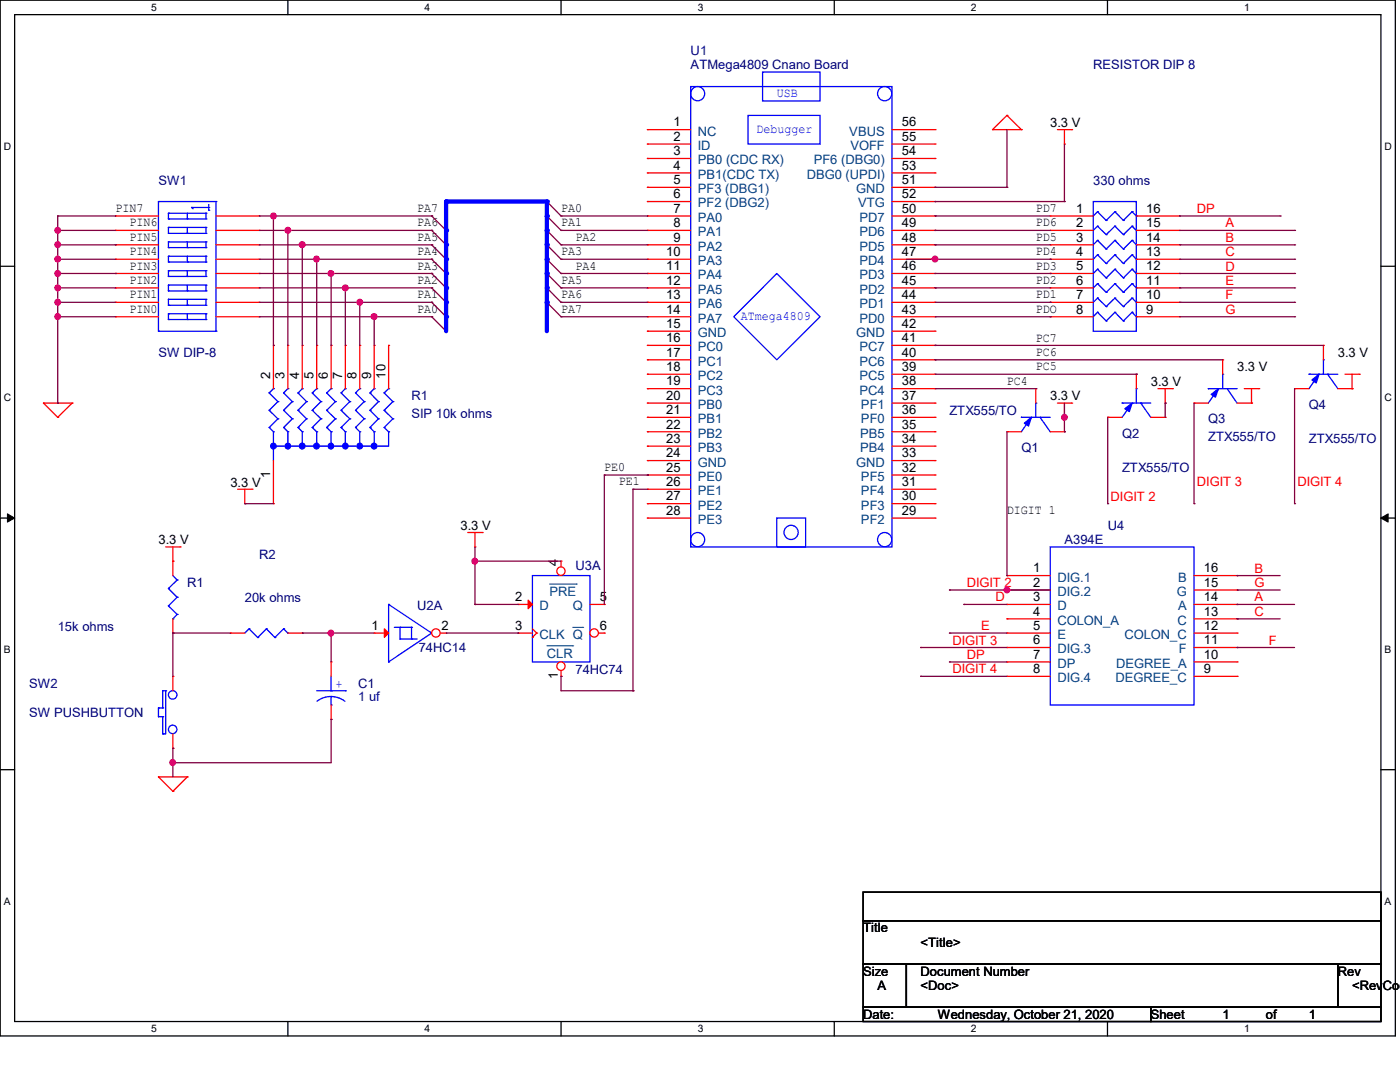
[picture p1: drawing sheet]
<svg xmlns="http://www.w3.org/2000/svg" width="279mm" height="216mm" viewBox="0 0 279 216" stroke-linecap="round" stroke-linejoin="round" font-family="sans-serif">
<path d="M0 0h278.5v206.7h-278.5zM2.9 2.9h272.7v200.9h-272.7z" fill="none" stroke="#000" stroke-width=".25"/>
<g fill="#fff">
<path d="M30.2 .3h1.1v2.3h-1.1z"/>
<path d="M30.2 204.1h1.1v2.3h-1.1z"/>
</g>
<path d="M57.4 0v2.9M57.4 203.8v2.9" fill="none" stroke="#000" stroke-width=".25"/>
<g fill="#fff">
<path d="M84.7 .3h1.1v2.3h-1.1z"/>
<path d="M84.7 204.1h1.1v2.3h-1.1z"/>
</g>
<path d="M112 0v2.9M112 203.8v2.9" fill="none" stroke="#000" stroke-width=".25"/>
<g fill="#fff">
<path d="M139.2 .3h1.1v2.3h-1.1z"/>
<path d="M139.2 204.1h1.1v2.3h-1.1z"/>
</g>
<path d="M166.5 0v2.9M166.5 203.8v2.9" fill="none" stroke="#000" stroke-width=".25"/>
<g fill="#fff">
<path d="M193.8 .3h1.1v2.3h-1.1z"/>
<path d="M193.8 204.1h1.1v2.3h-1.1z"/>
</g>
<path d="M221 0v2.9M221 203.8v2.9" fill="none" stroke="#000" stroke-width=".25"/>
<g fill="#fff">
<path d="M248.3 .3h1.1v2.3h-1.1z"/>
<path d="M248.3 204.1h1.1v2.3h-1.1z"/>
<path d="M.8 28h1.4v2.3h-1.4z"/>
<path d="M276.3 28h1.4v2.3h-1.4z"/>
<path d="M.8 78.2h1.4v2.3h-1.4z"/>
<path d="M276.3 78.2h1.4v2.3h-1.4z"/>
</g>
<path d="M0 53.1h2.9M275.6 53.1h2.9" fill="none" stroke="#000" stroke-width=".25"/>
<g fill="#fff">
<path d="M.8 128.5h1.3v2.2h-1.3z"/>
<path d="M276.3 128.5h1.3v2.2h-1.3z"/>
</g>
<path d="M0 103.4h2.9M275.6 103.4h2.9" fill="none" stroke="#000" stroke-width=".25"/>
<path d="M1.5 102.5l1.4 .9-1.4 .8zM275.6 103.4l1.4-.9v1.7z" fill="#000" stroke="#000" stroke-width=".2"/>
<g fill="#fff">
<path d="M.8 178.7h1.3v2.2h-1.3z"/>
<path d="M276.3 178.7h1.3v2.2h-1.3z"/>
</g>
<path d="M0 153.6h2.9M275.6 153.6h2.9M172.3 178h103.3v5.7h-103.3zM172.3 183.7h103.3v8.7h-103.3zM172.3 192.4h8.6v8.6h-8.6zM180.9 192.4h86.1v8.6h-86.1zM267 192.4h8.6v8.6h-8.6zM172.3 201h57.4v2.8h-57.4zM229.7 201h45.9v2.8h-45.9z" fill="none" stroke="#000" stroke-width=".25"/>
<g fill="none" stroke="#f00" stroke-width=".25">
<path d="M198.1 25.9h.1M198.1 25.9h5.7M201 23h.1M201 23l2.8 2.9M201 23l-2.9 2.9M203.8 25.9h.1M211 25.9h2.9M212.4 28.7h.1M212.4 25.9v2.8M213.9 25.9h.1M231.1 77.6h2.9M232.5 77.6v2.8"/>
<path d="M234 77.6h.1M248.3 77.6h2.9M249.8 77.6v2.8M251.2 77.6h.1M268.4 74.7h2.9M269.8 77.6h.1M269.8 74.7v2.9M271.3 74.7h.1M8.7 80.4h.1M8.7 80.4h5.7M8.7 80.4l2.8 2.9M11.5 83.3h.1"/>
<path d="M14.4 80.4h.1M14.4 80.4l-2.9 2.9M47.4 97.6h2.9M48.9 97.6v2.9M50.3 97.6h.1M211 80.4h2.9M212.4 83.3h.1M212.4 80.4v2.9M213.9 80.4h.1M232.5 80.4h.1M249.8 80.4h.1M33.1 109.1h2.8"/>
<path d="M34.5 112h.1M34.5 109.1v5.8M35.9 109.1h.1M48.9 100.5h.1M93.3 106.3h2.9M94.8 109.1h.1M94.8 106.3v2.8M96.2 106.3h.1M34.5 126.3h.1M34.5 123.5v2.8M46 126.3h.1M46 126.3h2.9"/>
<path d="M57.4 126.3h2.9M60.3 126.3h.1M103.4 126.3h.1M103.4 126.3h2.9M106.3 127.2h.1M106.3 125.5l.8 .8M107.1 126.3h.1M107.1 126.3l-.8 .9M31.6 155h.1M31.6 155h5.8M31.6 155l2.9 2.9M34.5 157.9h.1"/>
<path d="M37.4 155h.1M37.4 155l-2.9 2.9"/>
</g>
<g fill="none" stroke="#800040" stroke-width=".25">
<path d="M86.1 43.1h.1M86.1 46h.1M86.1 48.9h.1M86.1 51.7h.1M86.1 54.6h.1M86.1 57.4h.1M86.1 43.1l2.9 2.9M86.1 46l2.9 2.9M86.1 48.9l2.9 2.8M86.1 51.7l2.9 2.9M86.1 54.6l2.9 2.8M86.1 57.4l2.9 2.9"/>
<path d="M109.1 40.2h.1M109.1 43.1h.1M109.1 46h.1M109.1 48.9h.1M109.1 51.7h.1M109.1 54.6h.1M109.1 57.4h.1M109.1 40.2l2.9 2.9M109.1 43.1l2.9 2.9M109.1 46l2.9 2.9M109.1 48.9l2.9 2.8M109.1 51.7l2.9 2.9"/>
<path d="M109.1 54.6l2.9 2.8M109.1 57.4l2.9 2.9M86.1 60.3h.1M86.1 63.2h.1M86.1 60.3l2.9 2.9M86.1 63.2l2.9 2.9M109.1 60.3h.1M109.1 60.3l2.9 2.9"/>
</g>
<g fill="none" stroke="#00f" stroke-width=".25">
<path d="M33.6 117.4h.1M33.6 117.4l1.7 1.8M34.5 114.9l.8 .8M35.3 115.7h.1M35.3 119.2h.1M35.3 115.7l-1.7 1.7M35.3 119.2l-1.7 1.7M106.3 114.9h11.4v17.2h-11.4zM33.6 120.9h.1M33.6 120.9l1.7 1.7M34.5 123.5h.1M35.3 122.6h.1"/>
<path d="M35.3 122.6l-.8 .9M49.7 125.5h.1M49.7 125.5l-.8 .8M49.7 125.5l1.7 1.7M51.4 127.2h.1M53.2 125.5h.1M53.2 125.5l-1.8 1.7M53.2 125.5l1.7 1.7M54.9 127.2h.1M56.6 125.5h.1M56.6 125.5l-1.7 1.7M56.6 125.5l.8 .8"/>
<path d="M57.4 126.3h.1"/>
</g>
<circle cx="111.9" cy="132.9" r=".83" fill="#fff" stroke="#f00" stroke-width=".25"/>
<path d="M103.4 120.6h.1M103.4 120.6h2.9M112 135h.1M112 133.8v1.2" fill="none" stroke="#f00" stroke-width=".25"/>
<path d="M109.1 128.9h5.2M114.3 128.9h.1" fill="none" stroke="#004080" stroke-width=".2"/>
<path d="M105.4 119.8l.9 .8-.9 .9z" fill="#f00" stroke="#f00" stroke-width=".25"/>
<circle cx="111.9" cy="114" r=".83" fill="#fff" stroke="#f00" stroke-width=".25"/>
<path d="M112 112h.1M112 112v1.1M117.7 120.6h2.9M120.6 120.6h.1" fill="none" stroke="#f00" stroke-width=".25"/>
<path d="M109.7 116.5h5.3M115 116.5h.1" fill="none" stroke="#004080" stroke-width=".2"/>
<circle cx="118.6" cy="126.3" r=".84" fill="#fff" stroke="#f00" stroke-width=".25"/>
<g fill="none" stroke="#f00" stroke-width=".25">
<path d="M129.2 25.9h.1M129.2 31.6h.1M129.2 28.7h.1M129.2 34.5h.1M129.2 37.4h.1M129.2 25.9h8.6M129.2 31.6h8.6M129.2 28.7h8.6M129.2 34.5h8.6M129.2 37.4h8.6M178 25.9h8.6M178 31.6h8.6"/>
<path d="M178 28.7h8.6M178 34.5h8.6M178 37.4h8.6M186.6 37.4h.1M186.6 34.5h.1M186.6 31.6h.1M186.6 28.7h.1M186.6 25.9h.1M23 43.1h.1M23 46h.1M23 48.9h.1M23 51.7h.1"/>
<path d="M23 54.6h.1M23 57.4h.1M23 43.1h8.6M23 46h8.6M23 48.9h8.6M23 51.7h8.6M23 54.6h8.6M23 57.4h8.6M43.1 43.1h8.6M43.1 46h8.6M43.1 48.9h8.6M43.1 51.7h8.6"/>
<path d="M43.1 54.6h8.6M43.1 57.4h8.6M51.7 43.1h.1M51.7 46h.1M51.7 48.9h.1M51.7 51.7h.1M51.7 54.6h.1M51.7 57.4h.1M129.2 43.1h.1M129.2 46h.1M129.2 48.9h.1M129.2 51.7h.1"/>
<path d="M129.2 54.6h.1M129.2 57.4h.1M129.2 40.2h.1M129.2 43.1h8.6M129.2 46h8.6M129.2 48.9h8.6M129.2 51.7h8.6M129.2 54.6h8.6M129.2 57.4h8.6M129.2 40.2h8.6M178 43.1h8.6M178 46h8.6"/>
<path d="M178 48.9h8.6M178 51.7h8.6M178 54.6h8.6M178 57.4h8.6M178 40.2h8.6M186.6 57.4h.1M186.6 54.6h.1M186.6 51.7h.1M186.6 48.9h.1M186.6 46h.1M186.6 43.1h.1M186.6 40.2h.1"/>
<path d="M209.6 43.1h.1M209.6 46h.1M209.6 48.9h.1M209.6 51.7h.1M209.6 54.6h.1M209.6 57.4h.1M209.6 43.1h8.6M209.6 46h8.6M209.6 48.9h8.6M209.6 51.7h8.6M209.6 54.6h8.6M209.6 57.4h8.6"/>
<path d="M226.8 43.1h8.6M226.8 46h8.6M226.8 48.9h8.6M226.8 51.7h8.6M226.8 54.6h8.6M226.8 57.4h8.6M235.4 57.4h.1M235.4 54.6h.1M235.4 51.7h.1M235.4 48.9h.1M235.4 46h.1M235.4 43.1h.1"/>
<path d="M23 60.3h.1M23 63.2h.1M23 60.3h8.6M23 63.2h8.6M43.1 60.3h8.6M43.1 63.2h8.6M51.7 60.3h.1M51.7 63.2h.1M54.6 68.9h.1M54.6 68.9v8.7M57.4 68.9h.1M57.4 68.9v8.7"/>
<path d="M60.3 68.9h.1M60.3 68.9v8.7M63.2 68.9h.1M63.2 68.9v8.7M66.1 68.9h.1M66.1 68.9v8.7M68.9 68.9h.1M68.9 68.9v8.7M71.8 68.9h.1M71.8 68.9v8.7M74.7 68.9h.1M74.7 68.9v8.7"/>
<path d="M77.6 68.9h.1M77.6 68.9v8.7M129.2 60.3h.1M129.2 63.2h.1M129.2 68.9h.1M129.2 71.8h.1M129.2 74.7h.1M129.2 77.6h.1M129.2 66.1h.1M129.2 60.3h8.6M129.2 63.2h8.6M129.2 68.9h8.6"/>
<path d="M129.2 71.8h8.6M129.2 74.7h8.6M129.2 77.6h8.6M129.2 66.1h8.6M178 60.3h8.6M178 63.2h8.6M178 68.9h8.6M178 71.8h8.6M178 74.7h8.6M178 77.6h8.6M178 66.1h8.6M186.6 63.2h.1"/>
<path d="M186.6 60.3h.1M186.6 77.6h.1M186.6 74.7h.1M186.6 71.8h.1M186.6 68.9h.1M186.6 66.1h.1M206.7 77.6h.1M206.7 77.6v2.8M209.6 60.3h.1M209.6 63.2h.1M209.6 60.3h8.6M209.6 63.2h8.6"/>
<path d="M226.8 74.7h.1M226.8 60.3h8.6M226.8 63.2h8.6M226.8 74.7v2.9M235.4 63.2h.1M235.4 60.3h.1M244 71.8h.1M244 71.8v2.9M258.4 77.6h.1M258.4 77.6h2.8M264.1 68.9h.1M264.1 68.9v2.9"/>
<path d="M267 77.6h2.8M269.8 77.6h.1M54.6 91.9v8.6M129.2 80.4h.1M129.2 83.3h.1M129.2 86.1h.1M129.2 89h.1M129.2 91.9h.1M129.2 94.8h.1M129.2 97.6h.1M129.2 80.4h8.6M129.2 83.3h8.6"/>
<path d="M129.2 86.1h8.6M129.2 89h8.6M129.2 91.9h8.6M129.2 94.8h8.6M129.2 97.6h8.6M178 80.4h8.6M178 83.3h8.6M178 86.1h8.6M178 89h8.6M178 91.9h8.6M178 94.8h8.6M178 97.6h8.6"/>
<path d="M186.6 97.6h.1M186.6 94.8h.1M186.6 91.9h.1M186.6 89h.1M186.6 86.1h.1M186.6 83.3h.1M186.6 80.4h.1M201 86.1h.1M201 86.1h2.8M209.6 86.1h2.8M212.4 86.1h.1M221.1 83.3h.1"/>
<path d="M221.1 83.3h2.8M229.7 83.3h2.8M232.5 83.3h.1M238.3 80.4h.1M238.3 80.4h2.8M246.9 80.4h2.9M249.8 80.4h.1M54.6 100.5h.1M129.2 100.5h.1M129.2 103.4h.1M129.2 100.5h8.6M129.2 103.4h8.6"/>
<path d="M178 100.5h8.6M178 103.4h8.6M186.6 103.4h.1M186.6 100.5h.1M201 114.9h.1M201 117.7h.1M201 114.9h8.6M201 117.7h8.6M238.3 114.9h8.6M238.3 117.7h8.6M246.9 117.7h.1M246.9 114.9h.1"/>
<path d="M34.5 135h.1M34.5 135v2.8M66.1 132.1h.1M66.1 132.1v2.9M74.7 126.3h.1M74.7 126.3h2.9M119.5 126.3h1.1M120.6 126.3h.1M201 120.6h.1M201 123.5h.1M201 126.3h.1M201 129.2h.1"/>
<path d="M201 132.1h.1M201 135h.1M201 126.3h8.6M201 120.6h8.6M201 123.5h8.6M201 129.2h8.6M201 132.1h8.6M201 135h8.6M238.3 126.3h8.6M238.3 120.6h8.6M238.3 123.5h8.6M238.3 129.2h8.6"/>
<path d="M238.3 132.1h8.6M238.3 135h8.6M246.9 135h.1M246.9 132.1h.1M246.9 129.2h.1M246.9 126.3h.1M246.9 123.5h.1M246.9 120.6h.1M34.5 149.3h.1M34.5 146.4v2.9M66.1 143.6h.1M66.1 140.7v2.9"/>
</g>
<path d="M114.3 125.2h2M116.3 125.2h.1" fill="none" stroke="#004080" stroke-width=".2"/>
<g fill="none" stroke="#00f" stroke-width=".25">
<path d="M137.8 17.3h40.2v91.8h-40.2zM152.2 14.4h11.5v5.8h-11.5zM149.3 23h14.4v5.7h-14.4zM31.6 40.2h.1M31.6 40.2v25.9M31.6 40.2h11.5M33.6 43.7h.1M33.6 42.5h.1M33.6 46.6h.1M33.6 45.4h.1M33.6 49.4h.1M33.6 48.3h.1"/>
<path d="M33.6 52.3h.1M33.6 51.1h.1M33.6 55.2h.1M33.6 54h.1M33.6 58h.1M33.6 56.9h.1M33.6 59.7h.1M33.6 42.5h7.5M33.6 43.7h7.5M33.6 42.5v1.2M33.6 45.4v1.2M33.6 48.3v1.1"/>
<path d="M33.6 51.1v1.2M33.6 54v1.2M33.6 56.9v1.1M33.6 59.7v1.2M33.6 45.4h7.5M33.6 46.6h7.5M33.6 48.3h7.5M33.6 49.4h7.5M33.6 51.1h7.5M33.6 52.3h7.5M33.6 54h7.5M33.6 55.2h7.5"/>
<path d="M33.6 56.9h7.5M33.6 58h7.5M33.6 59.7h7.5M37.4 43.7h.1M37.4 46.6h.1M37.4 49.4h.1M37.4 52.3h.1M37.4 55.2h.1M37.4 58h.1M37.4 42.5v1.2M37.4 45.4v1.2M37.4 48.3v1.1"/>
<path d="M37.4 51.1v1.2M37.4 54v1.2M37.4 56.9v1.1M37.4 59.7v1.2M38.2 41.4h.1M38.2 41.4l.3 .3M38.2 41.4h3.5M41.1 42.5h.1M41.1 43.7h.1M41.1 45.4h.1M41.1 46.6h.1M41.1 48.3h.1"/>
<path d="M41.1 49.4h.1M41.1 51.1h.1M41.1 52.3h.1M41.1 54h.1M41.1 55.2h.1M41.1 56.9h.1M41.1 58h.1M41.1 59.7h.1M41.1 42.5v1.2M41.1 45.4v1.2M41.1 48.3v1.1M41.1 51.1v1.2"/>
<path d="M41.1 54v1.2M41.1 56.9v1.1M41.1 59.7v1.2M41.7 41.4h.1M41.7 42h.1M41.7 40.8v1.2M43.1 40.2h.1M43.1 40.2v25.9M155 54.6l8.7 8.6-8.7 8.6-8.6-8.6zM218.2 40.2h8.6v25.9h-8.6zM219 42.2h.1M219 45.1h.1"/>
<path d="M219 48h.1M219 50.8h.1M219 53.7h.1M219 56.6h.1M219 59.5h.1M219 42.2l1.8 1.8M219 42.2l-.8 .9M219 45.1l1.8 1.7M219 45.1l-.8 .9M219 48l1.8 1.7M219 48l-.8 .9M219 50.8l1.8 1.8"/>
<path d="M219 50.8l-.8 .9M219 53.7l1.8 1.8M219 53.7l-.8 .9M219 56.6l1.8 1.7M219 56.6l-.8 .8M219 59.5l1.8 1.7M219 59.5l-.8 .8M220.8 44h.1M220.8 46.8h.1M220.8 49.7h.1M220.8 52.6h.1M220.8 55.5h.1"/>
<path d="M220.8 58.3h.1M222.5 42.2h.1M222.5 45.1h.1M222.5 48h.1M222.5 50.8h.1M222.5 53.7h.1M222.5 56.6h.1M222.5 59.5h.1M222.5 42.2l1.7 1.8M222.5 42.2l-1.7 1.8M222.5 45.1l1.7 1.7M222.5 45.1l-1.7 1.7"/>
<path d="M222.5 48l1.7 1.7M222.5 48l-1.7 1.7M222.5 50.8l1.7 1.8M222.5 50.8l-1.7 1.8M222.5 53.7l1.7 1.8M222.5 53.7l-1.7 1.8M222.5 56.6l1.7 1.7M222.5 56.6l-1.7 1.7M222.5 59.5l1.7 1.7M222.5 59.5l-1.7 1.7M224.2 44h.1M224.2 46.8h.1"/>
<path d="M224.2 49.7h.1M224.2 52.6h.1M224.2 55.5h.1M224.2 58.3h.1M225.9 42.2h.1M225.9 45.1h.1M225.9 48h.1M225.9 50.8h.1M225.9 53.7h.1M225.9 56.6h.1M225.9 59.5h.1M225.9 42.2l.9 .9"/>
<path d="M225.9 42.2l-1.7 1.8M225.9 45.1l.9 .9M225.9 45.1l-1.7 1.7M225.9 48l.9 .9M225.9 48l-1.7 1.7M225.9 50.8l.9 .9M225.9 50.8l-1.7 1.8M225.9 53.7l.9 .9M225.9 53.7l-1.7 1.8M225.9 56.6l.9 .8M225.9 56.6l-1.7 1.7M225.9 59.5l.9 .8"/>
<path d="M225.9 59.5l-1.7 1.7M226.8 43.1h.1M226.8 46h.1M226.8 48.9h.1M226.8 51.7h.1M226.8 54.6h.1M226.8 57.4h.1M31.6 66.1h.1M31.6 66.1h11.5M33.6 60.9h.1M33.6 63.8h.1M33.6 62.6h.1"/>
<path d="M33.6 62.6v1.2M33.6 60.9h7.5M33.6 62.6h7.5M33.6 63.8h7.5M37.4 60.9h.1M37.4 63.8h.1M37.4 62.6v1.2M41.1 60.9h.1M41.1 62.6h.1M41.1 63.8h.1M41.1 62.6v1.2M43.1 66.1h.1"/>
<path d="M53.7 78.4h.1M53.7 78.4l1.8 1.7M54.6 77.6h.1M54.6 77.6l-.9 .8M56.6 78.4h.1M56.6 78.4l1.7 1.7M57.4 77.6h.1M57.4 77.6l-.8 .8M59.5 78.4h.1M59.5 78.4l1.7 1.7M60.3 77.6h.1M60.3 77.6l-.8 .8"/>
<path d="M62.3 78.4h.1M62.3 78.4l1.8 1.7M63.2 77.6h.1M63.2 77.6l-.9 .8M65.2 78.4h.1M65.2 78.4l1.7 1.7M66.1 77.6h.1M66.1 77.6l-.9 .8M68.1 78.4h.1M68.1 78.4l1.7 1.7M68.9 77.6h.1M68.9 77.6l-.8 .8"/>
<path d="M71 78.4h.1M71 78.4l1.7 1.7M71.8 77.6h.1M71.8 77.6l-.8 .8M73.8 78.4h.1M73.8 78.4l1.7 1.7M74.7 77.6h.1M74.7 77.6l-.9 .8M76.7 78.4h.1M76.7 78.4l1.7 1.7M77.6 77.6h.1M77.6 77.6l-.9 .8"/>
<path d="M219 62.3h.1M219 62.3l1.8 1.8M219 62.3l-.8 .9M220.8 61.2h.1M220.8 64.1h.1M222.5 62.3h.1M222.5 62.3l1.7 1.8M222.5 62.3l-1.7 1.8M224.2 61.2h.1M224.2 64.1h.1M225.9 62.3h.1M225.9 62.3l.9 .9"/>
<path d="M225.9 62.3l-1.7 1.8M226.8 77.6h.1M226.8 60.3h.1M226.8 63.2h.1M226.8 77.6v2.8M241.1 77.6h.1M241.1 77.6h5.8M243.2 77.6h.1M243.2 77.6l-2.1 2.8M244 74.7h.1M244 74.7v2.9M244.9 77.6h.1"/>
<path d="M244.9 77.6l2 2.8M261.2 74.7h.1M261.2 74.7h5.8M263.2 74.7h.1M263.2 74.7l-2 2.9M264.1 71.8h.1M264.1 71.8v2.9M265 74.7h.1M265 74.7l2 2.9M53.7 81.9h.1M53.7 85.3h.1M53.7 81.9l1.8 1.7"/>
<path d="M53.7 85.3l.9 .8M54.6 86.1h.1M54.6 89h.1M54.6 86.1v5.8M55.5 80.1h.1M55.5 83.6h.1M55.5 80.1l-1.8 1.8M55.5 83.6l-1.8 1.7M56.6 81.9h.1M56.6 85.3h.1M56.6 81.9l1.7 1.7M56.6 85.3l.8 .8"/>
<path d="M57.4 86.1h.1M57.4 86.1v2.9M58.3 80.1h.1M58.3 83.6h.1M58.3 80.1l-1.7 1.8M58.3 83.6l-1.7 1.7M59.5 81.9h.1M59.5 85.3h.1M59.5 81.9l1.7 1.7M59.5 85.3l.8 .8M60.3 86.1h.1M60.3 86.1v2.9"/>
<path d="M61.2 80.1h.1M61.2 83.6h.1M61.2 80.1l-1.7 1.8M61.2 83.6l-1.7 1.7M62.3 81.9h.1M62.3 85.3h.1M62.3 81.9l1.8 1.7M62.3 85.3l.9 .8M63.2 86.1h.1M63.2 86.1v2.9M64.1 80.1h.1M64.1 83.6h.1"/>
<path d="M64.1 80.1l-1.8 1.8M64.1 83.6l-1.8 1.7M65.2 81.9h.1M65.2 85.3h.1M65.2 81.9l1.7 1.7M65.2 85.3l.9 .8M66.1 86.1h.1M66.1 86.1v2.9M66.9 80.1h.1M66.9 83.6h.1M66.9 80.1l-1.7 1.8M66.9 83.6l-1.7 1.7"/>
<path d="M68.1 81.9h.1M68.1 85.3h.1M68.1 81.9l1.7 1.7M68.1 85.3l.8 .8M68.9 86.1h.1M68.9 86.1v2.9M69.8 80.1h.1M69.8 83.6h.1M69.8 80.1l-1.7 1.8M69.8 83.6l-1.7 1.7M71 81.9h.1M71 85.3h.1"/>
<path d="M71 81.9l1.7 1.7M71 85.3l.8 .8M71.8 86.1h.1M71.8 86.1v2.9M72.7 80.1h.1M72.7 83.6h.1M72.7 80.1l-1.7 1.8M72.7 83.6l-1.7 1.7M73.8 81.9h.1M73.8 85.3h.1M73.8 81.9l1.7 1.7M73.8 85.3l.9 .8"/>
<path d="M74.7 86.1h.1M74.7 86.1v2.9M75.5 80.1h.1M75.5 83.6h.1M75.5 80.1l-1.7 1.8M75.5 83.6l-1.7 1.7M76.7 81.9h.1M76.7 85.3h.1M76.7 81.9l1.7 1.7M76.7 85.3l.9 .8M77.6 86.1h.1M77.6 86.1v2.9h-23"/>
<path d="M78.4 80.1h.1M78.4 83.6h.1M78.4 80.1l-1.7 1.8M78.4 83.6l-1.7 1.7M203.8 83.3h.1M203.8 83.3h5.8M205.8 83.3h.1M205.8 83.3l-2 2.8M206.7 80.4h.1M206.7 80.4v2.9M207.6 83.3h.1M207.6 83.3l2 2.8"/>
<path d="M223.9 80.4h.1M223.9 80.4h5.8M225.9 80.4h.1M225.9 80.4l-2 2.9M227.7 80.4h.1M227.7 80.4l2 2.9M155 103.4h5.8v5.7h-5.8zM209.6 109.1h28.7v31.6h-28.7zM32.5 137.8h.1M32.5 137.8h.6M32.5 137.8v3.5M33.1 137.8h.1"/>
<path d="M33.1 137.8v8.6h-.6M63.2 137.8h5.7M66.1 137.8h.1M66.1 139l1.4 .2 1.3 .7M66.1 139l-1.5 .2-1.3 .7M66.1 135v2.8M66.1 139v1.7M68.9 137.8h.1M77.6 132.1h.1M77.6 120.6h.1M77.6 120.6v11.5M77.6 120.6l8.5 5.7"/>
<path d="M78.7 125.2h3.4M79.8 127.5h.1M79.8 125.2h.1M79.8 127.5h3.5M79.8 125.2v2.3M82.1 125.2h.1M82.1 127.5h.1M82.1 125.2v2.3M86.1 126.3h.1M86.1 126.3l-8.5 5.8M31.6 141.3h.1M31.6 143h.1"/>
<path d="M31.6 141.3v1.7M31.6 141.3h.9M31.6 143h.9M32.5 141.3h.1M32.5 143h.1M32.5 146.4h.1M32.5 143v3.4M66.1 140.7h.1"/>
<circle cx="139.2" cy="18.7" r="1.41"/>
<circle cx="176.6" cy="18.7" r="1.42"/>
<circle cx="139.2" cy="107.7" r="1.41"/>
<circle cx="157.9" cy="106.2" r="1.42"/>
<circle cx="176.6" cy="107.7" r="1.42"/>
<circle cx="34.5" cy="138.7" r=".85"/>
<circle cx="34.5" cy="145.5" r=".85"/>
</g>
<g fill="#00f" stroke="#00f" stroke-width=".25">
<path d="M224.5 81.6l1.4-1.2-.5 1.7z"/>
<path d="M241.7 78.7l1.5-1.1-.6 1.6z"/>
<path d="M204.4 84.5l1.4-1.2-.5 1.7z"/>
<path d="M261.8 75.8l1.4-1.1-.5 1.7z"/>
<circle cx="54.6" cy="89" r=".56"/>
<circle cx="57.4" cy="89" r=".56"/>
<circle cx="60.3" cy="89" r=".57"/>
<circle cx="63.2" cy="89" r=".56"/>
<circle cx="66" cy="89" r=".56"/>
<circle cx="68.9" cy="89" r=".56"/>
<circle cx="71.8" cy="89" r=".56"/>
<circle cx="74.7" cy="89" r=".57"/>
</g>
<path d="M76.7 125.5l.9 .8-.9 .9z" fill="#f00" stroke="#f00" stroke-width=".25"/>
<circle cx="87" cy="126.3" r=".84" fill="#fff" stroke="#f00" stroke-width=".25"/>
<path d="M87.9 126.3h1.1M89 126.3h.1" fill="none" stroke="#f00" stroke-width=".25"/>
<path d="M186.6 37.4h.1M186.6 37.4h14.4M201 37.4h.1M201 25.9v11.5M212.4 28.7v11.5M212.4 40.2h.1" fill="none" stroke="#800040" stroke-width=".25"/>
<path d="M89 40.2v5.8" fill="none" stroke="#00f" stroke-width=".85"/>
<circle cx="89" cy="40.2" r=".42" fill="#00f"/>
<path d="M89 40.2h20.1" fill="none" stroke="#00f" stroke-width=".85"/>
<circle cx="89" cy="40.2" r=".42" fill="#00f"/>
<path d="M109.1 40.2v2.9" fill="none" stroke="#00f" stroke-width=".85"/>
<circle cx="109.1" cy="40.2" r=".42" fill="#00f"/>
<path d="M11.5 43.1h.1M11.5 46h.1M11.5 43.1h11.5M11.5 43.1v2.9M51.7 43.1h34.4M54.6 43.1h.1M54.6 43.1v25.8M86.1 43.1h.1M186.6 40.2h.1M186.6 40.2h25.8M54.6 68.9h.1" fill="none" stroke="#800040" stroke-width=".25"/>
<g fill="#f0f" stroke="#f0f" stroke-width=".25">
<circle cx="11.5" cy="46" r=".56"/>
<circle cx="54.6" cy="43.1" r=".56"/>
</g>
<path d="M109.1 43.1v2.9" fill="none" stroke="#00f" stroke-width=".85"/>
<circle cx="109.1" cy="43.1" r=".42" fill="#00f"/>
<path d="M11.5 46h.1M11.5 48.9h.1M11.5 46h11.5M11.5 46v2.9M51.7 46h34.4M57.4 46h.1M57.4 46v22.9M86.1 46h.1M112 43.1h.1M112 43.1h17.2" fill="none" stroke="#800040" stroke-width=".25"/>
<circle cx="57.4" cy="46" r=".56" fill="#f0f" stroke="#f0f" stroke-width=".25"/>
<path d="M89 46v2.9" fill="none" stroke="#00f" stroke-width=".85"/>
<circle cx="89" cy="46" r=".42" fill="#00f"/>
<path d="M109.1 46v2.9" fill="none" stroke="#00f" stroke-width=".85"/>
<circle cx="109.1" cy="46" r=".42" fill="#00f"/>
<path d="M11.5 51.7h.1M23 48.9h.1M23 48.9h-11.5v2.8M51.7 48.9h34.4M60.3 48.9h.1M60.3 48.9v20M86.1 48.9h.1M112 46h.1M112 46h17.2" fill="none" stroke="#800040" stroke-width=".25"/>
<g fill="#f0f" stroke="#f0f" stroke-width=".25">
<circle cx="11.5" cy="48.8" r=".56"/>
<circle cx="60.3" cy="48.8" r=".57"/>
</g>
<path d="M89 48.9v2.8" fill="none" stroke="#00f" stroke-width=".85"/>
<circle cx="89" cy="48.9" r=".42" fill="#00f"/>
<path d="M109.1 48.9v2.8" fill="none" stroke="#00f" stroke-width=".85"/>
<circle cx="109.1" cy="48.9" r=".42" fill="#00f"/>
<path d="M11.5 51.7h.1M11.5 54.6h.1M11.5 51.7h11.5M11.5 51.7v2.9M51.7 51.7h34.4M63.2 51.7h.1M63.2 51.7v17.2M86.1 51.7h.1M112 48.9h.1M112 48.9h17.2" fill="none" stroke="#800040" stroke-width=".25"/>
<g fill="#f0f" stroke="#f0f" stroke-width=".25">
<circle cx="11.5" cy="51.7" r=".56"/>
<circle cx="11.5" cy="54.6" r=".56"/>
<circle cx="63.2" cy="51.7" r=".56"/>
</g>
<path d="M89 51.7v2.9" fill="none" stroke="#00f" stroke-width=".85"/>
<circle cx="89" cy="51.7" r=".42" fill="#00f"/>
<path d="M109.1 51.7v2.9" fill="none" stroke="#00f" stroke-width=".85"/>
<circle cx="109.1" cy="51.7" r=".42" fill="#00f"/>
<path d="M11.5 57.4h.1M23 54.6h.1M23 54.6h-11.5v2.8M51.7 54.6h34.4M66.1 54.6h.1M66.1 54.6v14.3M86.1 54.6h.1M112 51.7h.1M112 51.7h17.2" fill="none" stroke="#800040" stroke-width=".25"/>
<circle cx="66" cy="54.6" r=".56" fill="#f0f" stroke="#f0f" stroke-width=".25"/>
<path d="M89 54.6v2.8" fill="none" stroke="#00f" stroke-width=".85"/>
<circle cx="89" cy="54.6" r=".42" fill="#00f"/>
<path d="M109.1 54.6v2.8" fill="none" stroke="#00f" stroke-width=".85"/>
<circle cx="109.1" cy="54.6" r=".42" fill="#00f"/>
<path d="M11.5 57.4h.1M11.5 57.4h11.5M11.5 57.4v2.9M51.7 57.4h34.4M68.9 57.4h.1M68.9 57.4v11.5M86.1 57.4h.1M112 54.6h.1M112 54.6h17.2M11.5 60.3h.1" fill="none" stroke="#800040" stroke-width=".25"/>
<g fill="#f0f" stroke="#f0f" stroke-width=".25">
<circle cx="11.5" cy="57.4" r=".56"/>
<circle cx="11.5" cy="60.3" r=".56"/>
<circle cx="68.9" cy="57.4" r=".56"/>
</g>
<path d="M89 57.4v2.9" fill="none" stroke="#00f" stroke-width=".85"/>
<circle cx="89" cy="57.4" r=".42" fill="#00f"/>
<path d="M109.1 57.4v2.9" fill="none" stroke="#00f" stroke-width=".85"/>
<circle cx="109.1" cy="57.4" r=".42" fill="#00f"/>
<path d="M112 57.4h.1M112 57.4h17.2M11.5 60.3h.1M11.5 63.2h.1M11.5 60.3h11.5M11.5 60.3v2.9M51.7 60.3h34.4M71.8 60.3h.1M71.8 60.3v8.6M86.1 60.3h.1" fill="none" stroke="#800040" stroke-width=".25"/>
<circle cx="71.8" cy="60.3" r=".56" fill="#f0f" stroke="#f0f" stroke-width=".25"/>
<path d="M89 60.3v2.9" fill="none" stroke="#00f" stroke-width=".85"/>
<circle cx="89" cy="60.3" r=".42" fill="#00f"/>
<path d="M109.1 60.3v5.8" fill="none" stroke="#00f" stroke-width=".85"/>
<circle cx="109.1" cy="60.3" r=".42" fill="#00f"/>
<path d="M11.5 63.2h.1M11.5 63.2v17.2M11.5 63.2h11.5M51.7 63.2h34.4M74.7 63.2h.1M74.7 63.2v5.7M86.1 63.2h.1M112 60.3h.1M112 60.3h17.2M11.5 80.4h.1" fill="none" stroke="#800040" stroke-width=".25"/>
<g fill="#f0f" stroke="#f0f" stroke-width=".25">
<circle cx="11.5" cy="63.2" r=".56"/>
<circle cx="74.7" cy="63.2" r=".57"/>
</g>
<path d="M89 63.2v2.9" fill="none" stroke="#00f" stroke-width=".85"/>
<circle cx="89" cy="63.2" r=".42" fill="#00f"/>
<g fill="none" stroke="#800040" stroke-width=".25">
<path d="M180.9 51.7h28.7M186.6 57.4h.1M186.6 51.7h.1M186.6 48.9h.1M186.6 46h.1M186.6 43.1h.1M186.6 57.4h23M186.6 54.6h23M186.6 48.9h23M186.6 46h23M186.6 43.1h23M209.6 54.6h.1"/>
<path d="M209.6 51.7h.1M235.4 57.4h23M235.4 54.6h23M235.4 51.7h23M235.4 48.9h23M235.4 46h23M235.4 43.1h20.1M255.5 43.1h.1M258.4 46h.1M258.4 48.9h.1M258.4 51.7h.1M258.4 54.6h.1"/>
<path d="M258.4 57.4h.1M112 63.2h.1M112 63.2h17.2M186.6 71.8h.1M186.6 68.9h.1M186.6 63.2h23M186.6 60.3h23M186.6 77.6h20.1M186.6 74.7h40.2M186.6 71.8h57.4M186.6 68.9h77.5M206.7 77.6h.1"/>
<path d="M209.6 63.2h.1M209.6 60.3h.1M226.8 74.7h.1M235.4 63.2h23M235.4 60.3h23M258.4 60.3h.1M258.4 63.2h.1M258.4 77.6v22.9M120.6 94.8h.1M120.6 94.8v25.8M120.6 94.8h8.6M126.3 97.6h.1"/>
<path d="M126.3 97.6h2.9M126.3 97.6v40.2M129.2 94.8h.1M201 86.1v28.8M212.4 83.3h.1M212.4 86.1h.1M212.4 80.4v5.7M221.1 83.3v17.2M232.5 80.4h.1M232.5 80.4v2.9M238.3 80.4v20.1M48.9 100.5h.1"/>
<path d="M48.9 100.5h5.7M94.8 112h.1M94.8 109.1v11.5M94.8 112h17.2M189.5 117.7h.1M189.5 117.7h20.1M201 114.9h.1M201 117.7h.1M221.1 100.5h.1M238.3 100.5h.1M246.9 117.7h.1M246.9 114.9h.1"/>
<path d="M246.9 117.7h8.6M246.9 114.9h8.6M258.4 100.5h.1M34.5 126.3h.1M34.5 126.3v8.7M34.5 126.3h11.5M60.3 126.3h.1M60.3 126.3h14.4M66.1 126.3h.1M66.1 126.3v5.8M89 126.3h14.4M94.8 120.6h.1"/>
<path d="M94.8 120.6h8.6M103.4 126.3h.1M112 135h.1M112 135v2.8h14.3M126.3 137.8h.1M183.7 135h.1M183.7 129.2h.1M183.7 129.2h17.3M183.7 135h17.3M189.5 132.1h.1M189.5 126.3h.1M189.5 126.3h11.5"/>
<path d="M189.5 132.1h11.5M192.4 120.6h.1M192.4 120.6h8.6M246.9 129.2h.1M246.9 123.5h.1M246.9 120.6h.1M246.9 120.6h11.5M246.9 129.2h11.5M246.9 123.5h8.6M34.5 149.3h.1M34.5 152.2h.1M34.5 149.3v5.7"/>
<path d="M66.1 143.6h.1M66.1 143.6v8.6h-31.6"/>
</g>
<g fill="#f0f" stroke="#f0f" stroke-width=".25">
<circle cx="34.4" cy="152.1" r=".56"/>
<circle cx="66" cy="126.3" r=".56"/>
<circle cx="186.6" cy="51.7" r=".56"/>
<circle cx="200.9" cy="117.7" r=".56"/>
<circle cx="94.7" cy="112" r=".56"/>
<circle cx="212.4" cy="83.3" r=".56"/>
<circle cx="11.5" cy="46" r=".56"/>
<circle cx="54.6" cy="43.1" r=".56"/>
<circle cx="57.4" cy="46" r=".56"/>
<circle cx="11.5" cy="48.8" r=".56"/>
<circle cx="60.3" cy="48.8" r=".57"/>
<circle cx="11.5" cy="51.7" r=".56"/>
<circle cx="11.5" cy="54.6" r=".56"/>
<circle cx="63.2" cy="51.7" r=".56"/>
<circle cx="66" cy="54.6" r=".56"/>
<circle cx="11.5" cy="57.4" r=".56"/>
<circle cx="11.5" cy="60.3" r=".56"/>
<circle cx="68.9" cy="57.4" r=".56"/>
<circle cx="71.8" cy="60.3" r=".56"/>
<circle cx="11.5" cy="63.2" r=".56"/>
<circle cx="74.7" cy="63.2" r=".57"/>
</g>
<g font-size="2.6" fill="#000080">
<text x="137.8" y="11">U1</text>
<text x="137.8" y="13.8">ATMega4809 Cnano Board</text>
<text x="218.2" y="13.8">RESISTOR DIP 8</text>
<text x="31.6" y="36.8">SW1</text>
<text x="218.2" y="36.8">330 ohms</text>
<text x="31.6" y="71.2">SW DIP-8</text>
<text x="82.1" y="79.9">R1</text>
<text x="82.1" y="83.3">SIP 10k ohms</text>
<text x="189.5" y="82.8">ZTX555/TO</text>
<text x="261.2" y="81.6">Q4</text>
<text x="223.9" y="87.3">Q2</text>
<text x="241.1" y="84.5">Q3</text>
<text x="241.1" y="87.9">ZTX555/TO</text>
<text x="261.2" y="88.5">ZTX555/TO</text>
<text x="203.8" y="90.2">Q1</text>
<text x="223.9" y="94.2">ZTX555/TO</text>
<text x="221.1" y="105.7">U4</text>
<text x="51.7" y="111.5">R2</text>
<text x="114.8" y="113.7">U3A</text>
<text x="212.4" y="108.6">A394E</text>
<text x="37.4" y="117.2">R1</text>
<text x="11.5" y="125.8">15k ohms</text>
<text x="48.9" y="120.1">20k ohms</text>
<text x="83.3" y="121.8">U2A</text>
<text x="83.6" y="130.1">74HC14</text>
<text x="5.8" y="137.3">SW2</text>
<text x="71.5" y="137.3">C1</text>
<text x="114.8" y="134.4">74HC74</text>
<text x="5.8" y="143">SW PUSHBUTTON</text>
<text x="71.5" y="139.9">1 uf</text>
</g>
<g font-size="2.6" fill="#00f">
<text x="155" y="19.3">USB</text>
<text x="151" y="26.5">Debugger</text>
<text x="147.9" y="63.8">ATmega4809</text>
<text x="66.9" y="137.3">+</text>
</g>
<g font-size="2.6">
<text x="134.4" y="25.2">1</text>
<text x="134.4" y="28.1">2</text>
<text x="180" y="28.1">55</text>
<text x="180" y="25.2">56</text>
<text x="209.6" y="25.4">3.3 V</text>
<text x="134.4" y="31">3</text>
<text x="134.4" y="33.9">4</text>
<text x="180" y="33.9">53</text>
<text x="180" y="31">54</text>
<text x="134.4" y="36.7">5</text>
<text x="134.4" y="39.6">6</text>
<text x="180" y="36.7">51</text>
<text x="180" y="39.6">52</text>
<text x="23" y="42.3">PIN7</text>
<text x="25.9" y="45.2">PIN6</text>
<text x="83.3" y="45.2">PA6</text>
<text x="83.3" y="42.3">PA7</text>
<text x="112" y="42.3">PA0</text>
<text x="112" y="45.2">PA1</text>
<text x="134.4" y="42.5">7</text>
<text x="134.4" y="45.3">8</text>
<text x="180" y="45.3">49</text>
<text x="180" y="42.5">50</text>
<text x="206.7" y="42.3">PD7</text>
<text x="206.7" y="45.2">PD6</text>
<text x="214.8" y="42.5">1</text>
<text x="214.8" y="45.3">2</text>
<text x="228.8" y="45.3">15</text>
<text x="228.8" y="42.5">16</text>
<text x="25.9" y="53.8">PIN3</text>
<text x="25.9" y="48">PIN5</text>
<text x="25.9" y="50.9">PIN4</text>
<text x="83.3" y="48">PA5</text>
<text x="83.3" y="50.9">PA4</text>
<text x="83.3" y="53.8">PA3</text>
<text x="112" y="50.9">PA3</text>
<text x="114.8" y="48">PA2</text>
<text x="114.8" y="53.8">PA4</text>
<text x="133" y="51.1">10</text>
<text x="133" y="53.9">11</text>
<text x="134.4" y="48.2">9</text>
<text x="180" y="53.9">46</text>
<text x="180" y="51.1">47</text>
<text x="180" y="48.2">48</text>
<text x="206.7" y="48">PD5</text>
<text x="206.7" y="50.9">PD4</text>
<text x="206.7" y="53.8">PD3</text>
<text x="214.8" y="48.2">3</text>
<text x="214.8" y="51.1">4</text>
<text x="214.8" y="53.9">5</text>
<text x="228.8" y="53.9">12</text>
<text x="228.8" y="51.1">13</text>
<text x="228.8" y="48.2">14</text>
<text x="25.9" y="56.6">PIN2</text>
<text x="25.9" y="59.5">PIN1</text>
<text x="83.3" y="59.5">PA1</text>
<text x="83.3" y="56.6">PA2</text>
<text x="112" y="59.5">PA6</text>
<text x="112" y="56.6">PA5</text>
<text x="133" y="56.8">12</text>
<text x="133" y="59.7">13</text>
<text x="180" y="59.7">44</text>
<text x="180" y="56.8">45</text>
<text x="206.7" y="56.6">PD2</text>
<text x="206.7" y="59.5">PD1</text>
<text x="214.8" y="56.8">6</text>
<text x="214.8" y="59.7">7</text>
<text x="228.8" y="59.7">10</text>
<text x="228.8" y="56.8">11</text>
<text x="25.9" y="62.4">PIN0</text>
<text x="83.3" y="62.4">PA0</text>
<text x="112" y="62.4">PA7</text>
<text x="133" y="62.6">14</text>
<text x="133" y="65.4">15</text>
<text x="180" y="62.6">43</text>
<text x="180" y="65.4">42</text>
<text x="206.7" y="62.4">PDO</text>
<text x="214.8" y="62.6">8</text>
<text x="228.8" y="62.6">9</text>
<text x="133" y="68.3">16</text>
<text x="133" y="71.2">17</text>
<text x="180" y="71.2">40</text>
<text x="180" y="68.3">41</text>
<text x="206.7" y="68.2">PC7</text>
<text x="206.7" y="71">PC6</text>
<text x="267" y="71.2">3.3 V</text>
<text x="53.9" y="75.6" transform="rotate(-90 53.9 75.6)">2</text>
<text x="56.8" y="75.6" transform="rotate(-90 56.8 75.6)">3</text>
<text x="59.7" y="75.6" transform="rotate(-90 59.7 75.6)">4</text>
<text x="62.6" y="75.6" transform="rotate(-90 62.6 75.6)">5</text>
<text x="65.4" y="75.6" transform="rotate(-90 65.4 75.6)">6</text>
<text x="68.3" y="75.6" transform="rotate(-90 68.3 75.6)">7</text>
<text x="71.2" y="75.6" transform="rotate(-90 71.2 75.6)">8</text>
<text x="74" y="75.6" transform="rotate(-90 74 75.6)">9</text>
<text x="76.9" y="75.6" transform="rotate(-90 76.9 75.6)">10</text>
<text x="133" y="74">18</text>
<text x="133" y="76.9">19</text>
<text x="180" y="76.9">38</text>
<text x="180" y="74">39</text>
<text x="201" y="76.7">PC4</text>
<text x="206.7" y="73.9">PC5</text>
<text x="229.7" y="77">3.3 V</text>
<text x="246.9" y="74.1">3.3 V</text>
<text x="133" y="79.8">20</text>
<text x="133" y="82.6">21</text>
<text x="180" y="82.6">36</text>
<text x="180" y="79.8">37</text>
<text x="209.6" y="79.9">3.3 V</text>
<text x="133" y="85.5">22</text>
<text x="133" y="88.4">23</text>
<text x="180" y="88.4">34</text>
<text x="180" y="85.5">35</text>
<text x="53.9" y="95.3" transform="rotate(-90 53.9 95.3)">1</text>
<text x="120.6" y="94">PE0</text>
<text x="133" y="91.3">24</text>
<text x="133" y="94.1">25</text>
<text x="180" y="94.1">32</text>
<text x="180" y="91.3">33</text>
<text x="46" y="97.1">3.3 V</text>
<text x="123.5" y="96.9">PE1</text>
<text x="133" y="97">26</text>
<text x="133" y="99.9">27</text>
<text x="180" y="99.9">30</text>
<text x="180" y="97">31</text>
<text x="91.9" y="105.7">3.3 V</text>
<text x="133" y="102.7">28</text>
<text x="180" y="102.7">29</text>
<text x="201" y="102.6">DIGIT 1</text>
<text x="31.6" y="108.6">3.3 V</text>
<text x="111.3" y="112.9" transform="rotate(-90 111.3 112.9)">4</text>
<text x="102.8" y="120">2</text>
<text x="119.7" y="120">5</text>
<text x="206.2" y="114.2">1</text>
<text x="206.2" y="117.1">2</text>
<text x="206.2" y="120">3</text>
<text x="240.3" y="120">14</text>
<text x="240.3" y="117.1">15</text>
<text x="240.3" y="114.2">16</text>
<text x="74.1" y="125.7">1</text>
<text x="88.1" y="125.7">2</text>
<text x="102.8" y="125.7">3</text>
<text x="119.7" y="125.7">6</text>
<text x="206.2" y="122.9">4</text>
<text x="206.2" y="125.7">5</text>
<text x="240.3" y="125.7">12</text>
<text x="240.3" y="122.9">13</text>
<text x="206.2" y="128.6">6</text>
<text x="206.2" y="131.4">7</text>
<text x="240.3" y="131.4">10</text>
<text x="240.3" y="128.6">11</text>
<text x="111.3" y="135.5" transform="rotate(-90 111.3 135.5)">1</text>
<text x="206.2" y="134.3">8</text>
<text x="240.3" y="134.3">9</text>
<text x="172.3" y="186.1">Title</text>
<text x="183.7" y="188.9">&lt;Title&gt;</text>
<text x="172.3" y="194.7">Size</text>
<text x="175.1" y="197.6">A</text>
<text x="183.7" y="194.7">Document Number</text>
<text x="183.7" y="197.6">&lt;Doc&gt;</text>
<text x="267" y="194.7">Rev</text>
<text x="269.8" y="197.6">&lt;RevCod</text>
<text x="172.3" y="203.3">Date:</text>
<text x="187.2" y="203.3">Wednesday, October 21, 2020</text>
<text x="229.7" y="203.3">Sheet</text>
<text x="244" y="203.3">1</text>
<text x="252.6" y="203.3">of</text>
<text x="261.2" y="203.3">1</text>
</g>
<g font-size="2.6" fill="#004080">
<text x="139.3" y="27.1">NC</text>
<text x="139.3" y="29.9">ID</text>
<text x="169.5" y="27.1">VBUS</text>
<text x="169.7" y="29.9">VOFF</text>
<text x="139.3" y="32.8">PB0 (CDC RX)</text>
<text x="139.3" y="35.7">PB1(CDC TX)</text>
<text x="161" y="35.7">DBG0 (UPDI)</text>
<text x="162.4" y="32.8">PF6 (DBG0)</text>
<text x="139.3" y="38.6">PF3 (DBG1)</text>
<text x="139.3" y="41.4">PF2 (DBG2)</text>
<text x="170.9" y="38.6">GND</text>
<text x="171.2" y="41.4">VTG</text>
<text x="139.3" y="44.3">PA0</text>
<text x="139.3" y="47.2">PA1</text>
<text x="171.5" y="47.2">PD6</text>
<text x="171.5" y="44.3">PD7</text>
<text x="139.3" y="50">PA2</text>
<text x="139.3" y="52.9">PA3</text>
<text x="171.5" y="52.9">PD4</text>
<text x="171.5" y="50">PD5</text>
<text x="139.3" y="55.8">PA4</text>
<text x="139.3" y="58.6">PA5</text>
<text x="171.5" y="58.6">PD2</text>
<text x="171.5" y="55.8">PD3</text>
<text x="139.3" y="61.5">PA6</text>
<text x="139.3" y="64.4">PA7</text>
<text x="171.5" y="64.4">PD0</text>
<text x="171.5" y="61.5">PD1</text>
<text x="139.3" y="70.1">PC0</text>
<text x="139.3" y="67.3">GND</text>
<text x="170.9" y="67.3">GND</text>
<text x="171.5" y="70.1">PC7</text>
<text x="139.3" y="73">PC1</text>
<text x="139.3" y="75.9">PC2</text>
<text x="171.5" y="75.9">PC5</text>
<text x="171.5" y="73">PC6</text>
<text x="139.3" y="78.7">PC3</text>
<text x="139.3" y="81.6">PB0</text>
<text x="171.5" y="78.7">PC4</text>
<text x="171.8" y="81.6">PF1</text>
<text x="139.3" y="84.5">PB1</text>
<text x="139.3" y="87.3">PB2</text>
<text x="171.7" y="87.3">PB5</text>
<text x="171.8" y="84.5">PF0</text>
<text x="139.3" y="90.2">PB3</text>
<text x="139.3" y="93.1">GND</text>
<text x="139.3" y="96">PE0</text>
<text x="170.9" y="93.1">GND</text>
<text x="171.7" y="90.2">PB4</text>
<text x="171.8" y="96">PF5</text>
<text x="139.3" y="98.8">PE1</text>
<text x="139.3" y="101.7">PE2</text>
<text x="171.8" y="101.7">PF3</text>
<text x="171.8" y="98.8">PF4</text>
<text x="139.3" y="104.6">PE3</text>
<text x="171.8" y="104.6">PF2</text>
<text x="109.7" y="118.9">PRE</text>
<text x="211" y="116">DIG.1</text>
<text x="211" y="118.9">DIG.2</text>
<text x="234.9" y="118.9">G</text>
<text x="235.1" y="116">B</text>
<text x="107.7" y="121.8">D</text>
<text x="114.3" y="121.8">Q</text>
<text x="211" y="121.8">D</text>
<text x="211" y="124.7">COLON_A</text>
<text x="235" y="124.7">C</text>
<text x="235.1" y="121.8">A</text>
<text x="107.7" y="127.5">CLK Q</text>
<text x="109.1" y="131.2">CLR</text>
<text x="211" y="127.5">E</text>
<text x="211" y="130.4">DIG.3</text>
<text x="224.4" y="127.5">COLON_C</text>
<text x="235.3" y="130.4">F</text>
<text x="211" y="133.3">DP</text>
<text x="211" y="136.1">DIG.4</text>
<text x="222.6" y="136.1">DEGREE_C</text>
<text x="222.8" y="133.3">DEGREE_A</text>
</g>
<g font-size="2.6" fill="#f00">
<text x="238.9" y="42.5">DP</text>
<text x="244.6" y="45.4">A</text>
<text x="244.6" y="48.3">B</text>
<text x="244.6" y="51.1">C</text>
<text x="244.6" y="54">D</text>
<text x="244.6" y="56.9">E</text>
<text x="244.6" y="59.7">F</text>
<text x="244.6" y="62.6">G</text>
<text x="221.7" y="99.9">DIGIT 2</text>
<text x="238.9" y="97">DIGIT 3</text>
<text x="259" y="97">DIGIT 4</text>
<text x="193" y="117.1">DIGIT 2</text>
<text x="250.4" y="117.1">G</text>
<text x="250.4" y="114.3">B</text>
<text x="195.8" y="125.7">E</text>
<text x="198.7" y="120">D</text>
<text x="250.4" y="122.9">C</text>
<text x="250.4" y="120">A</text>
<text x="190.1" y="128.6">DIGIT 3</text>
<text x="193" y="131.5">DP</text>
<text x="253.2" y="128.6">F</text>
<text x="190.1" y="134.4">DIGIT 4</text>
</g>
<g font-size="2.1">
<text x="30.2" y="2.2">5</text>
<text x="84.7" y="2.2">4</text>
<text x="139.2" y="2.2">3</text>
<text x="193.8" y="2.2">2</text>
<text x="248.3" y="2.2">1</text>
<text x=".8" y="29.8">D</text>
<text x="276.3" y="29.8">D</text>
<text x=".8" y="80.1">C</text>
<text x="276.3" y="80.1">C</text>
<text x=".8" y="130.3">B</text>
<text x="276.3" y="130.3">B</text>
<text x=".8" y="180.5">A</text>
<text x="276.3" y="180.5">A</text>
<text x="30.2" y="206">5</text>
<text x="84.7" y="206">4</text>
<text x="139.2" y="206">3</text>
<text x="193.8" y="206">2</text>
<text x="248.3" y="206">1</text>
</g>
</svg>
